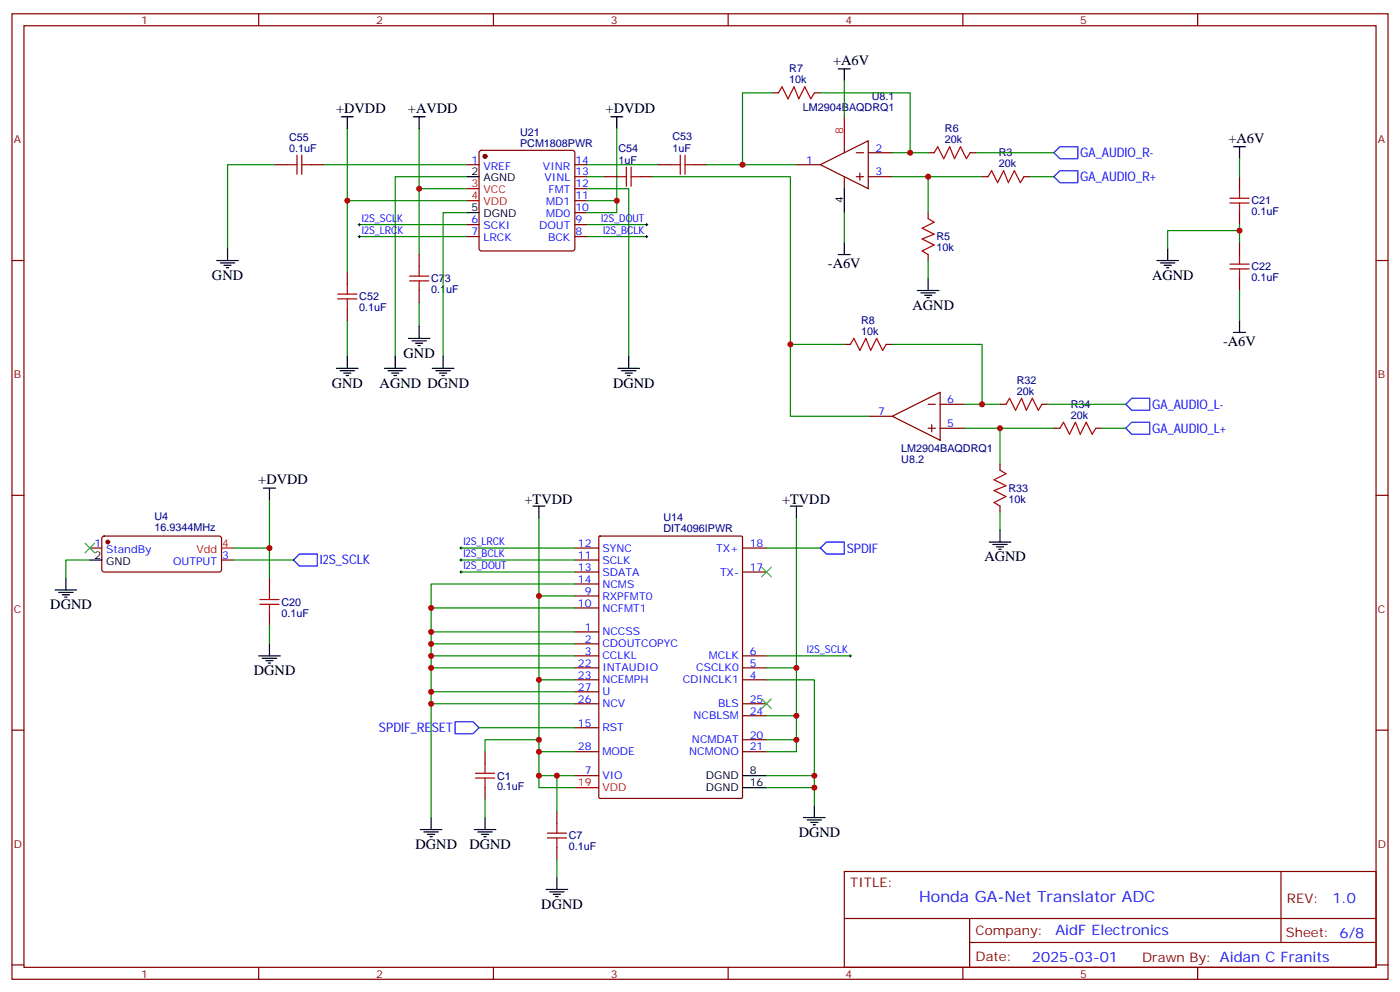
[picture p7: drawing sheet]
<svg xmlns="http://www.w3.org/2000/svg" width="412mm" height="292mm" viewBox="0 0 412 292" stroke-linecap="round" stroke-linejoin="round" font-family="sans-serif">
<g fill="none" stroke="#870000" stroke-width=".35">
<path d="M3.5 4.1h405.4v284.3h-405.4zM7.1 7.6h398.2v277.3h-398.2zM76.2 4.1v3.5M145.3 4.1v3.5M214.5 4.1v3.5M283.6 4.1v3.5M352.8 4.1v3.5M227.5 27.3h1.8M239.9 27.3h1.8M81.1 48.5h3.6M91.7 48.5h3.5M137.6 48.5h3.5"/>
<path d="M141.3 44.5l.5-.2h26.8l.5 .2 .2 .5v28.2l-.2 .5-.5 .2h-26.8l-.5-.2-.2-.5v-28.2zM169.3 48.5h3.6M169.3 59.1h3.6M169.3 55.6h3.6M169.3 52h3.6M178.2 52h3.5M188.7 52h3.6M194 48.5h3.6M204.6 48.5h3.5M234.6 48.5h7.1M241.7 48.5l14.1-7v14.1zM248.7 41.5v3.5"/>
<path d="M248.7 52v3.6M252.2 52h2.2M252.2 45h2.2M253.3 51v2.1M255.8 52h7M255.8 45h7M273.4 45h1.8M285.8 45h1.7M289.3 52h1.7M301.6 52h1.8M365.1 52v3.6M3.5 76.7h3.6"/>
<path d="M123.5 75v3.5M137.6 66.1h3.5M137.6 69.7h3.5M169.3 66.1h3.6M169.3 69.7h3.6M169.3 62.6h3.6M273.4 62.6v1.8M273.4 75v1.7M365.1 62.6v3.5M365.1 71.4v3.6M405.3 76.7h3.6M102.3 80.3v3.5"/>
<path d="M102.3 90.8v3.6M123.5 85.5v3.6M365.1 82v3.5M248.7 101.4h1.8M261.1 101.4h1.7M273.4 119.1h2.1M276.9 119.1h7.1M294.6 119.1h1.7M306.9 119.1h1.8M255.8 122.6h7M262.8 122.6l14.1-7.1v14.1zM273.4 126.1h2.1"/>
<path d="M274.5 125.1v2.1M276.9 126.1h7.1M294.6 136.7v1.8M310.4 126.1h1.8M322.8 126.1h1.8M3.5 145.9h3.6M30.2 158.1l.5-.2h34.1l.5 .7-.1 9.4-.6 .5-34.2-.1-.4-.7v-9.1zM176.4 158l.3-.1h41.7l.3 .1v76.8l-.2 .3h-41.8l-.3-.2zM294.6 149v1.8M405.3 145.9h3.6M26.5 161.4h3.5M65.3 164.9h3.5"/>
<path d="M79.4 170.2v3.5M169.3 161.4h7.1M169.3 164.9h7.1M169.3 175.5h7.1M169.3 179h7.1M169.3 168.5h7.1M169.3 172h7.1M218.7 161.4h7.1M218.7 168.5h7.1M79.4 180.8v3.5M169.3 186.1h7.1M169.3 189.6h7.1"/>
<path d="M169.3 193.1h7.1M169.3 196.7h7.1M218.7 193.1h7.1M218.7 196.7h7.1M3.5 215h3.6M169.3 200.2h7.1M169.3 214.3h7.1M169.3 207.3h7.1M169.3 203.7h7.1M218.7 200.2h7.1M218.7 217.8h7.1M218.7 210.8h7.1"/>
<path d="M218.7 207.3h7.1M405.3 215h3.6M142.9 221.4v3.5M142.9 232v3.5M164 239v3.5M169.3 228.4h7.1M169.3 221.4h7.1M218.7 221.4h7.1M164 249.6v3.5M248.7 256.6h156.6v28.3h-156.6zM377.3 256.7v20.8M248.7 270.5h156.5"/>
<path d="M285.6 277.5h119.6M285.6 270.5v14.1M3.5 284.2h3.6M76.2 284.9v3.5M145.3 284.9v3.5M214.5 284.9v3.5M283.6 284.9v3.5M352.8 284.9v3.5M405.3 284.2h3.6"/>
</g>
<g fill="none" stroke="#008700" stroke-width=".35">
<path d="M102.3 37.9v21.2h35.3M123.5 37.9v17.7h14.1M181.7 37.9v21.2h-8.8M227.5 27.3h-8.8v21.2M241.7 27.3h26.4v17.7M248.7 23.8v10.6M81.1 48.5h-14.1v24.7M95.2 48.5h42.4M102.3 59.1v21.2M123.5 55.6v19.4M137.6 52h-21.2v53M172.9 55.6h12.3v49.4"/>
<path d="M172.9 48.5h21.1M172.9 52h5.3M181.7 59.1v3.5h-8.8M192.3 52h40.5v70.6h23M208.1 48.5h26.5M262.8 52h26.5M262.8 45h10.6M273.4 52v10.6M287.5 45h22.9M303.4 52h7M365.1 46.7v5.3M105.8 66.1h31.8"/>
<path d="M105.8 69.7h31.8M137.6 62.6h-7.1v42.4M172.9 66.1h17.6M172.9 69.7h17.6M248.7 62.6v8.8M273.4 76.7v5.3M365.1 67.9h-21.1v5.3M365.1 66.1v5.3M102.3 94.4v10.6M123.5 89.1v7M365.1 85.5v8.9M232.8 101.4h15.9"/>
<path d="M262.8 101.4h26.5v17.7M284 119.1h10.6M308.7 119.1h22.9M284 126.1h26.4M294.6 126.1v10.6M324.6 126.1h7M79.4 147.3v14.1h-10.6M158.7 152.6v22.9h10.6M234.6 152.6v44.1h-8.8M294.6 150.8v5.3M26.5 164.9h-7.1v5.3M68.8 164.9h17.6"/>
<path d="M79.4 161.4v8.8M135.8 164.9h33.5M135.8 161.4h33.5M135.8 168.5h33.5M158.7 175.5v24.7h10.6M169.3 179h-42.3v61.8M169.3 172h-42.3v7M225.8 161.4h15.9M79.4 184.3v5.3M127 193.1h42.3M127 186.1h42.3M127 189.6h42.3"/>
<path d="M127 196.7h42.3M225.8 193.1h24.7M234.6 196.7v14.1h-8.8M127 203.7h42.3M127 207.3h42.3M141.1 214.3h28.2M158.7 200.2v31.8h10.6M158.7 217.8h-15.8v3.6M225.8 200.2h14.1v28.2M234.6 210.8v7h-8.8M234.6 217.8v3.6h-8.8M142.9 235.5v5.3"/>
<path d="M158.7 221.4h10.6M158.7 228.4h10.6M164 228.4v10.6M225.8 228.4h14.1v8.8M225.8 232h14.1M164 253.1v5.3"/>
</g>
<g fill="none" stroke="#000" stroke-width=".35">
<path d="M100.5 34.4h3.6M102.3 34.4v3.5M121.7 34.4h3.5M123.5 34.4v3.5M179.9 34.4h3.5M181.7 34.4v3.5M246.9 20.3h3.6M248.7 20.3v3.5M137.6 52h3.5M248.7 55.6v7M363.4 43.2h3.5M365.1 43.2v3.5"/>
<path d="M63.9 76.7h6.3M64.9 77.4h4.2M66 78.1h2.1M66.7 78.8h.7M67 73.2v3.5M137.6 62.6h3.5M246.9 75h3.6M248.7 71.4v3.6M340.8 76.7h6.3M341.8 77.4h4.3M342.9 78.1h2.1M343.6 78.8h.7"/>
<path d="M344 73.2v3.5M120.3 99.7h6.3M123.5 96.1v3.6M270.2 85.5h6.4M271.3 86.3h4.2M272.3 87h2.2M273 87.7h.8M273.4 82v3.5M363.4 97.9h3.5M365.1 94.4v3.5M99.1 108.5h6.4M100.2 109.2h4.2"/>
<path d="M101.2 109.9h2.2M102 110.6h.7M102.3 105v3.5M113.2 108.5h6.4M114.3 109.2h4.2M115.4 109.9h2.1M116.1 110.6h.7M116.4 105v3.5M121.4 100.4h4.2M122.4 101.1h2.1M123.1 101.8h.7M127.4 108.5h6.3"/>
<path d="M128.4 109.2h4.2M129.5 109.9h2.1M130.2 110.6h.7M130.5 105v3.5M182 108.5h6.4M183.1 109.2h4.2M184.1 109.9h2.2M184.9 110.6h.7M185.2 105v3.5M77.6 143.8h3.5M79.4 143.8v3.5M157 149h3.5"/>
<path d="M158.7 149v3.6M232.8 149h3.6M234.6 149v3.6M291.4 159.6h6.3M294.6 156.1v3.5M16.2 173.7h6.4M17.3 174.4h4.2M18.3 175.2h2.2M19 175.9h.8M19.4 170.2v3.5M26.5 164.9h3.5M292.5 160.3h4.2"/>
<path d="M293.5 161h2.1M294.2 161.7h.7M76.2 193.1h6.3M77.3 193.9h4.2M78.3 194.6h2.1M79 195.3h.7M79.4 189.6v3.5M218.7 228.4h7.1M218.7 232h7.1M239.9 237.2v3.6M123.8 244.3h6.4M124.9 245h4.2"/>
<path d="M125.9 245.7h2.2M126.6 246.4h.8M127 240.8v3.5M139.7 244.3h6.3M140.8 245h4.2M141.8 245.7h2.1M142.5 246.4h.7M142.9 240.8v3.5M164 258.4v3.5M236.7 240.8h6.4M237.8 241.5h4.2M238.8 242.2h2.1"/>
<path d="M239.5 242.9h.7M160.9 261.9h6.3M161.9 262.6h4.3M163 263.3h2.1M163.7 264.1h.7"/>
</g>
<g fill="none" stroke="#a10000" stroke-width=".35">
<path d="M229.3 27.3l1.1-1.7 1.7 3.5 1.8-3.5 1.4 3.5 1.8-3.5 1.7 3.5 1.1-1.8M84.7 48.5h2.8M87.5 45.7v5.6M88.9 45.7v5.6M88.9 48.5h2.8M181.7 52h2.8M184.5 49.2v5.7M185.9 49.2v5.7M185.9 52h2.8M197.6 48.5h2.8M200.4 45.7v5.6M201.8 48.5h2.8"/>
<path d="M201.8 45.7v5.6M275.2 45l1-1.8 1.8 3.5 1.8-3.5 1.4 3.5 1.7-3.5 1.8 3.5 1.1-1.7M291 52l1.1-1.7 1.8 3.5 1.7-3.5 1.4 3.5 1.8-3.5 1.8 3.5 1-1.8M362.3 59.8h5.6M362.3 58.4h5.6M365.1 55.6v2.8M365.1 59.8v2.8M123.5 78.5v2.8M273.4 64.4l1.8 1-3.6 1.8 3.6 1.8-3.6 1.4 3.6 1.7-3.6 1.8 1.8 1.1M362.3 79.2h5.6M362.3 77.8h5.6M365.1 75v2.8"/>
<path d="M365.1 79.2v2.8M99.5 88h5.6M99.5 86.6h5.6M102.3 83.8v2.8M102.3 88v2.8M120.6 81.3h5.7M120.6 82.7h5.7M123.5 82.7v2.8M250.5 101.4l1-1.7 1.8 3.5 1.8-3.5 1.4 3.5 1.7-3.5 1.8 3.5 1.1-1.8M296.3 119.1l1.1-1.8 1.8 3.5 1.7-3.5 1.4 3.5 1.8-3.5 1.8 3.5 1-1.7M294.6 138.5l1.7 1-3.5 1.8 3.5 1.8-3.5 1.4 3.5 1.7-3.5 1.8 1.8 1M312.2 126.1l1.1-1.7 1.7 3.5 1.8-3.5 1.4 3.5 1.8-3.5 1.7 3.5 1.1-1.8"/>
<path d="M76.6 178h5.6M76.6 176.6h5.6M79.4 173.7v2.9M79.4 178v2.8M140.1 229.1h5.6M140.1 227.7h5.6M142.9 224.9v2.8M142.9 229.1v2.9M161.2 246.8h5.7M161.2 245.4h5.7M164 242.5v2.9M164 246.8v2.8"/>
</g>
<g fill="#870000" stroke="#870000" stroke-width=".35">
<circle cx="142.9" cy="46" r=".53"/>
<circle cx="31.7" cy="159.6" r=".53"/>
</g>
<path d="M248.7 34.4v7.1M137.6 55.6h3.5M137.6 59.1h3.5M65.3 161.4h3.5M169.3 232h7.1" fill="none" stroke="#f00" stroke-width=".35"/>
<path d="M310.4 52l1.8-1.7h5.3v3.5h-5.3zM310.4 45l1.8-1.8h5.3v3.5h-5.3zM333.4 117.3h5.3v3.5h-5.3l-1.8-1.7zM333.4 124.4h5.3v3.5h-5.3l-1.8-1.8zM86.4 164.9l1.8-1.7h5.3v3.5h-5.3zM241.7 161.4l1.7-1.8h5.3v3.6h-5.3zM134.1 212.5h5.2l1.8 1.8-1.8 1.8h-5.2z" fill="none" stroke="#00f" stroke-width=".35"/>
<path d="M25 160l2.9 2.8M27.9 160l-2.9 2.8M224.4 167l2.8 2.9M227.2 167l-2.8 2.9M224.4 205.8l2.8 2.9M227.2 205.8l-2.8 2.9" fill="none" stroke="#3c3" stroke-width=".35"/>
<g fill="none" stroke="#000" stroke-width=".29">
<path d="M105.5 66.1h.7M105.5 69.7h.7M105.8 65.8v.7M105.8 69.3v.7M190.1 66.1h.8M190.1 69.7h.8M190.5 65.8v.7M190.5 69.3v.7M135.5 161.4h.7M135.5 164.9h.7M135.5 168.5h.7M135.8 161v.7"/>
<path d="M135.8 164.6v.7M135.8 168.1v.7M250.1 193.1h.7M250.5 192.8v.7"/>
</g>
<g fill="#c00">
<circle cx="123.5" cy="55.6" r=".88"/>
<circle cx="102.3" cy="59.1" r=".88"/>
<circle cx="79.4" cy="161.4" r=".88"/>
<circle cx="273.4" cy="52" r=".88"/>
<circle cx="268.1" cy="45" r=".88"/>
<circle cx="218.7" cy="48.5" r=".88"/>
<circle cx="289.3" cy="119.1" r=".88"/>
<circle cx="365.1" cy="67.9" r=".88"/>
<circle cx="181.7" cy="59.1" r=".88"/>
<circle cx="158.8" cy="175.5" r=".88"/>
<circle cx="234.6" cy="196.7" r=".88"/>
<circle cx="234.6" cy="210.8" r=".88"/>
<circle cx="158.8" cy="200.2" r=".88"/>
<circle cx="158.8" cy="217.8" r=".88"/>
<circle cx="127" cy="179" r=".88"/>
<circle cx="127" cy="186.1" r=".88"/>
<circle cx="127" cy="189.6" r=".88"/>
<circle cx="127" cy="193.1" r=".88"/>
<circle cx="127" cy="196.7" r=".88"/>
<circle cx="127" cy="203.7" r=".88"/>
<circle cx="127" cy="207.3" r=".88"/>
<circle cx="158.8" cy="221.4" r=".88"/>
<circle cx="234.6" cy="217.8" r=".88"/>
<circle cx="239.9" cy="232" r=".88"/>
<circle cx="239.9" cy="228.4" r=".88"/>
<circle cx="232.8" cy="101.4" r=".88"/>
<circle cx="294.6" cy="126.1" r=".88"/>
<circle cx="158.8" cy="228.4" r=".88"/>
<circle cx="164" cy="228.4" r=".88"/>
</g>
<text font-size="4.6" fill="#00f" x="270.8" y="265.7">Honda GA-Net Translator ADC</text>
<g font-size="4.2">
<text x="245.4" y="19.2">+A6V</text>
<text x="99" y="33.3">+DVDD</text>
<text x="120.2" y="33.3">+AVDD</text>
<text x="178.4" y="33.3">+DVDD</text>
<text x="361.8" y="42.1">+A6V</text>
<text x="62.4" y="82.4">GND</text>
<text x="243.9" y="78.9">-A6V</text>
<text x="339.4" y="82.4">AGND</text>
<text x="268.8" y="91.2">AGND</text>
<text x="360.3" y="101.9">-A6V</text>
<text x="118.9" y="105.3">GND</text>
<text x="97.7" y="114.1">GND</text>
<text x="111.8" y="114.1">AGND DGND</text>
<text x="180.6" y="114.1">DGND</text>
<text x="76.1" y="142.7">+DVDD</text>
<text x="154.5" y="148.3">+TVDD</text>
<text x="230.4" y="148.3">+TVDD</text>
<text x="290" y="165.3">AGND</text>
<text x="14.8" y="179.4">DGND</text>
<text x="74.8" y="198.8">DGND</text>
<text x="122.4" y="249.9">DGND</text>
<text x="138.3" y="249.9">DGND</text>
<text x="235.3" y="246.4">DGND</text>
<text x="159.5" y="267.6">DGND</text>
</g>
<g font-size="4.2" fill="#00f">
<text x="392.5" y="265.9">1.0</text>
<text x="310.9" y="275.5">AidF Electronics</text>
<text x="304" y="283.3">2025-03-01</text>
</g>
<g font-size="3.9" fill="#00f">
<text x="318.2" y="46.3">GA_AUDIO_R-</text>
<text x="318.2" y="53.3">GA_AUDIO_R+</text>
<text x="339.4" y="120.4">GA_AUDIO_L-</text>
<text x="339.4" y="127.5">GA_AUDIO_L+</text>
<text x="94.2" y="166.1">I2S_SCLK</text>
<text x="249.4" y="162.7">SPDIF</text>
<text x="111.6" y="215.6">SPDIF_RESET</text>
</g>
<g font-size="3.9" fill="#800">
<text x="250.5" y="261.2">TITLE:</text>
<text x="379.1" y="265.9">REV:</text>
<text x="287.4" y="275.4">Company:</text>
<text x="378.7" y="276">Sheet: 6/8</text>
<text x="287.4" y="283.1">Date:</text>
<text x="336.4" y="283.2">Drawn By: Aidan C Franits</text>
</g>
<g font-size="3.2" fill="#800">
<text x="41.6" y="7.1">1</text>
<text x="110.8" y="7.1">2</text>
<text x="179.9" y="7.1">3</text>
<text x="249.1" y="7.1">4</text>
<text x="318.2" y="7.1">5</text>
<text x="4.1" y="42.2">A</text>
<text x="405.9" y="42.2">A</text>
<text x="4.1" y="111.3">B</text>
<text x="405.9" y="111.3">B</text>
<text x="4.1" y="180.4">C</text>
<text x="405.9" y="180.4">C</text>
<text x="4.1" y="249.6">D</text>
<text x="405.9" y="249.6">D</text>
<text x="41.6" y="287.9">1</text>
<text x="110.8" y="287.9">2</text>
<text x="179.9" y="287.9">3</text>
<text x="249.1" y="287.9">4</text>
<text x="318.2" y="287.9">5</text>
</g>
<g font-size="3.2" fill="#000080">
<text x="232.5" y="21.3">R7</text>
<text x="232.5" y="24.5">10k</text>
<text x="256.8" y="29.5">U8.1</text>
<text x="236.5" y="32.6">LM2904BAQDRQ1</text>
<text x="85.2" y="41.5">C55</text>
<text x="153.2" y="40">U21</text>
<text x="198.1" y="41.4">C53</text>
<text x="278.4" y="39">R6</text>
<text x="85.2" y="44.6">0.1uF</text>
<text x="153.2" y="43.2">PCM1808PWR</text>
<text x="182.2" y="44.9">C54</text>
<text x="198.1" y="44.6">1uF</text>
<text x="278.4" y="42.2">20k</text>
<text x="294.2" y="46">R3</text>
<text x="182.2" y="48.2">1uF</text>
<text x="294.2" y="49.2">20k</text>
<text x="368.7" y="63.5">0.1uF</text>
<text x="368.7" y="60.2">C21</text>
<text x="275.9" y="70.8">R5</text>
<text x="275.9" y="74">10k</text>
<text x="127" y="83.1">C73</text>
<text x="368.7" y="82.9">0.1uF</text>
<text x="368.7" y="79.6">C22</text>
<text x="105.8" y="88.4">C52</text>
<text x="127" y="86.4">0.1uF</text>
<text x="105.8" y="91.7">0.1uF</text>
<text x="253.7" y="95.4">R8</text>
<text x="253.7" y="98.6">10k</text>
<text x="299.5" y="113.1">R32</text>
<text x="299.5" y="116.2">20k</text>
<text x="315.4" y="123.3">20k</text>
<text x="315.4" y="120.1">R34</text>
<text x="265.5" y="133.2">LM2904BAQDRQ1</text>
<text x="265.5" y="136.4">U8.2</text>
<text x="297" y="148.1">10k</text>
<text x="297" y="144.9">R33</text>
<text x="45.5" y="153.3">U4</text>
<text x="195.4" y="153.3">U14</text>
<text x="45.5" y="156.5">16.9344MHz</text>
<text x="195.4" y="156.6">DIT4096IPWR</text>
<text x="82.9" y="178.4">C20</text>
<text x="82.9" y="181.6">0.1uF</text>
<text x="146.4" y="232.8">0.1uF</text>
<text x="146.4" y="229.6">C1</text>
<text x="167.6" y="250.4">0.1uF</text>
<text x="167.6" y="247.2">C7</text>
</g>
<g font-size="3.2" fill="#f00">
<text x="248.4" y="39.3" transform="rotate(-90 248.4 39.3)">8</text>
<text x="138.9" y="55.2">3</text>
<text x="138.9" y="58.7">4</text>
<text x="142.4" y="57">VCC</text>
<text x="142.4" y="60.5">VDD</text>
<text x="65.4" y="161">4</text>
<text x="57.8" y="162.8">Vdd</text>
<text x="170.2" y="231.6">19</text>
<text x="177.4" y="233">VDD</text>
</g>
<g font-size="3.2" fill="#00f">
<text x="257.9" y="44.6">2</text>
<text x="138.9" y="48.2">1</text>
<text x="142.4" y="49.9">VREF</text>
<text x="159.9" y="49.9">VINR</text>
<text x="160.4" y="53.4">VINL</text>
<text x="169.5" y="51.7">13</text>
<text x="169.5" y="48.2">14</text>
<text x="237.5" y="48.2">1</text>
<text x="257.9" y="51.7">3</text>
<text x="161.6" y="57">FMT</text>
<text x="169.5" y="58.7">11</text>
<text x="169.5" y="55.2">12</text>
<text x="106.5" y="65.3">I2S_SCLK</text>
<text x="138.9" y="65.8">6</text>
<text x="160.9" y="64">MD0</text>
<text x="160.9" y="60.5">MD1</text>
<text x="169.5" y="65.8">9</text>
<text x="169.5" y="62.3">10</text>
<text x="177.1" y="65.3">I2S_DOUT</text>
<text x="106.5" y="68.8">I2S_LRCK</text>
<text x="138.9" y="69.3">7</text>
<text x="142.4" y="67.6">SCKI</text>
<text x="142.4" y="71.1">LRCK</text>
<text x="158.8" y="67.6">DOUT</text>
<text x="161.4" y="71.1">BCK</text>
<text x="169.5" y="69.3">8</text>
<text x="177.6" y="68.8">I2S_BCLK</text>
<text x="279" y="118.7">6</text>
<text x="258.7" y="122.2">7</text>
<text x="279" y="125.8">5</text>
<text x="27.8" y="161">1</text>
<text x="136.5" y="160.5">I2S_LRCK</text>
<text x="170.2" y="161">12</text>
<text x="220.8" y="161">18</text>
<text x="31.3" y="162.8">StandBy</text>
<text x="51" y="166.3">OUTPUT</text>
<text x="65.4" y="164.6">3</text>
<text x="136.5" y="164">I2S_BCLK</text>
<text x="136.5" y="167.6">I2S_DOUT</text>
<text x="170.2" y="164.6">11</text>
<text x="177.4" y="166">SCLK</text>
<text x="177.4" y="162.5">SYNC</text>
<text x="210.9" y="162.5">TX+</text>
<text x="170.2" y="168.1">13</text>
<text x="170.2" y="171.6">14</text>
<text x="177.4" y="169.5">SDATA</text>
<text x="177.4" y="173">NCMS</text>
<text x="212.1" y="169.5">TX-</text>
<text x="220.8" y="168.1">17</text>
<text x="170.2" y="178.7">10</text>
<text x="172.3" y="175.2">9</text>
<text x="177.4" y="176.6">RXPFMT0</text>
<text x="172.3" y="185.7">1</text>
<text x="177.4" y="180.1">NCFMT1</text>
<text x="172.3" y="189.3">2</text>
<text x="177.4" y="187.1">NCCSS</text>
<text x="177.4" y="190.7">CDOUTCOPYC</text>
<text x="170.2" y="196.3">22</text>
<text x="172.3" y="192.8">3</text>
<text x="177.4" y="194.2">CCLKL</text>
<text x="177.4" y="197.7">INTAUDIO</text>
<text x="205.1" y="197.7">CSCLK0</text>
<text x="208.8" y="194.2">MCLK</text>
<text x="220.8" y="196.3">5</text>
<text x="220.8" y="192.8">6</text>
<text x="237.6" y="192.3">I2S_SCLK</text>
<text x="170.2" y="199.8">23</text>
<text x="170.2" y="203.4">27</text>
<text x="177.4" y="201.3">NCEMPH</text>
<text x="201.1" y="201.3">CDINCLK1</text>
<text x="220.8" y="199.8">4</text>
<text x="170.2" y="206.9">26</text>
<text x="177.4" y="208.3">NCV</text>
<text x="177.4" y="204.8">U</text>
<text x="211.6" y="208.3">BLS</text>
<text x="220.8" y="206.9">25</text>
<text x="170.2" y="214">15</text>
<text x="177.4" y="215.4">RST</text>
<text x="204.3" y="211.8">NCBLSM</text>
<text x="220.8" y="210.4">24</text>
<text x="170.2" y="221">28</text>
<text x="203.8" y="218.9">NCMDAT</text>
<text x="220.8" y="217.5">20</text>
<text x="220.8" y="221">21</text>
<text x="177.4" y="222.4">MODE</text>
<text x="203" y="222.4">NCMONO</text>
<text x="172.3" y="228.1">7</text>
<text x="177.4" y="229.5">VIO</text>
</g>
<g font-size="3.2">
<text x="138.9" y="51.7">2</text>
<text x="142.4" y="53.4">AGND</text>
<text x="248.4" y="59.7" transform="rotate(-90 248.4 59.7)">4</text>
<text x="138.9" y="62.3">5</text>
<text x="142.4" y="64">DGND</text>
<text x="27.8" y="164.6">2</text>
<text x="31.3" y="166.3">GND</text>
<text x="207.9" y="229.5">DGND</text>
<text x="207.9" y="233">DGND</text>
<text x="220.8" y="228.1">8</text>
<text x="220.8" y="231.6">16</text>
</g>
</svg>
